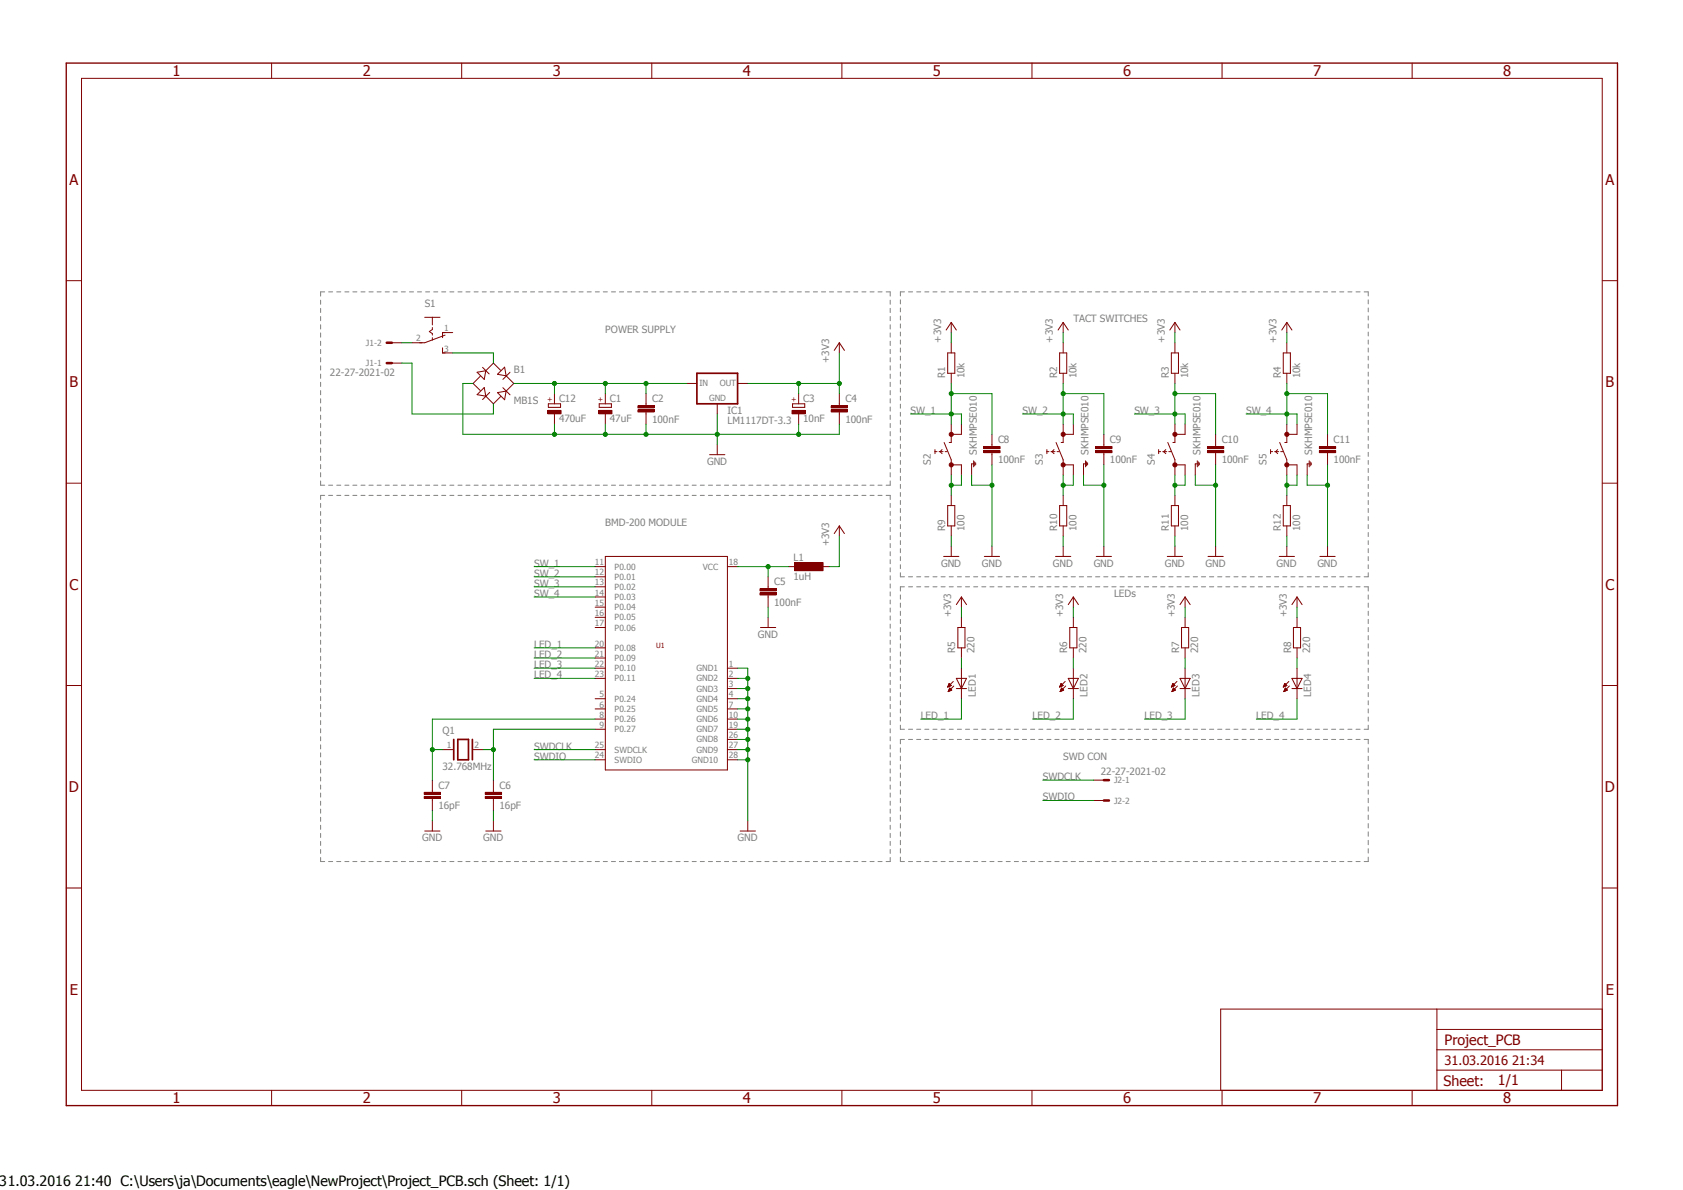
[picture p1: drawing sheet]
<svg xmlns="http://www.w3.org/2000/svg" width="420mm" height="297mm" viewBox="0 0 420 297" stroke-linecap="round" stroke-linejoin="round" font-family="sans-serif">
<path d="M16 15.4l388.1 261.2M404.1 15.4l-388.1 261.2" fill="none" stroke="#fff" stroke-width=".25"/>
<g fill="none" stroke="#808080" stroke-width=".25">
<path d="M80 74.9v1M80 77v1M80 79v1.1M81.1 72.9h-1.1v1M82 72.9h1M84.1 72.9h1M86.1 72.9h1M88.1 72.9h1M90.1 72.9h1M92.1 72.9h1.1M94.1 72.9h1.1M96.2 72.9h1"/>
<path d="M98.2 72.9h1M100.2 72.9h1M102.2 72.9h1M104.2 72.9h1M106.2 72.9h1.1M108.3 72.9h1M110.3 72.9h1M112.3 72.9h1M114.3 72.9h1M116.3 72.9h1M118.4 72.9h1M120.4 72.9h1"/>
<path d="M122.4 72.9h1M124.4 72.9h1M126.4 72.9h1M128.4 72.9h1M130.5 72.9h1M132.4 72.9h1.1M134.5 72.9h1M136.5 72.9h1M138.5 72.9h1M140.5 72.9h1.1M142.6 72.9h1M144.6 72.9h1"/>
<path d="M146.6 72.9h1M148.6 72.9h1M150.6 72.9h1M152.6 72.9h1.1M154.6 72.9h1.1M156.7 72.9h1M158.7 72.9h1M160.7 72.9h1M162.7 72.9h1M164.7 72.9h1.1M166.7 72.9h1.1M168.8 72.9h1"/>
<path d="M170.8 72.9h1M172.8 72.9h1M174.8 72.9h1M176.9 72.9h1M178.8 72.9h1.1M180.9 72.9h1M182.9 72.9h1M184.9 72.9h1M186.9 72.9h1M188.9 72.9h1.1M191 72.9h1M193 72.9h1"/>
<path d="M195 72.9h1M197 72.9h1M199 72.9h1.1M201 72.9h1M203.1 72.9h1M205.1 72.9h1M207.1 72.9h1M209.1 72.9h1M211.1 72.9h1.1M213.1 72.9h1.1M215.2 72.9h1M217.2 72.9h1"/>
<path d="M219.2 72.9h1M221.2 72.9h1v1M222.2 74.9v1M222.2 77v1M222.2 79v1.1M224.8 74.8v1.1M224.8 76.9v1M224.8 78.9v1M225.8 72.9h-1v1M226.8 72.9h1M228.8 72.9h1.1M230.9 72.9h1"/>
<path d="M232.9 72.9h1M234.9 72.9h1.1M237 72.9h1M239 72.9h1M241 72.9h1.1M243.1 72.9h1M245.1 72.9h1M247.1 72.9h1M249.2 72.9h1M251.2 72.9h1M253.2 72.9h1M255.3 72.9h1"/>
<path d="M257.3 72.9h1M259.3 72.9h1M261.4 72.9h1M263.3 72.9h1.1M265.4 72.9h1M267.4 72.9h1.1M269.4 72.9h1.1M271.5 72.9h1M273.5 72.9h1.1M275.5 72.9h1.1M277.6 72.9h1M279.6 72.9h1.1"/>
<path d="M281.6 72.9h1.1M283.7 72.9h1M285.7 72.9h1.1M287.7 72.9h1.1M289.8 72.9h1M291.8 72.9h1.1M293.8 72.9h1.1M295.9 72.9h1M297.9 72.9h1M299.9 72.9h1.1M302 72.9h1M304 72.9h1"/>
<path d="M306 72.9h1M308 72.9h1.1M310.1 72.9h1M312.1 72.9h1M314.1 72.9h1.1M316.2 72.9h1M318.2 72.9h1M320.2 72.9h1.1M322.3 72.9h1M324.3 72.9h1M326.3 72.9h1.1M328.4 72.9h1"/>
<path d="M330.4 72.9h1M332.4 72.9h1M334.5 72.9h1M336.5 72.9h1M338.5 72.9h1M340.6 72.9h1v1M341.6 74.8v1.1M341.6 76.9v1M341.6 78.9v1M80 81.1v1M80 83.1v1.1M80 85.2v1"/>
<path d="M80 87.2v1.1M80 89.3v1M80 91.3v1.1M80 93.4v1M80 95.4v1.1M80 97.5v1.1M80 99.5v1.1M222.2 81.1v1M222.2 83.1v1.1M222.2 85.2v1M222.2 87.2v1.1M222.2 89.3v1"/>
<path d="M222.2 91.3v1.1M222.2 93.4v1M222.2 95.4v1.1M222.2 97.5v1.1M222.2 99.5v1.1M224.8 80.9v1M224.8 82.9v1M224.8 84.9v1M224.8 86.9v1M224.8 88.9v1M224.8 90.9v1M224.8 92.9v1"/>
<path d="M224.8 94.9v1M224.8 96.9v1M224.8 98.9v1M341.6 80.9v1M341.6 82.9v1M341.6 84.9v1M341.6 86.9v1M341.6 88.9v1M341.6 90.9v1M341.6 92.9v1M341.6 94.9v1M341.6 96.9v1"/>
<path d="M341.6 98.9v1M80 101.6v1M80 103.6v1.1M80 105.7v1M80 107.7v1.1M80 109.8v1M80 111.8v1.1M80 113.9v1M80 116v1M80 118v1M222.2 101.6v1M222.2 103.6v1.1"/>
<path d="M222.2 105.7v1M222.2 107.7v1.1M222.2 109.8v1M222.2 111.8v1.1M222.2 113.9v1M222.2 116v1M222.2 118v1M224.8 100.9v1M224.8 102.9v1M224.8 104.9v1M224.8 106.9v1M224.8 108.9v1"/>
<path d="M224.8 110.9v1M224.8 112.9v1M224.8 114.9v1M224.8 116.9v1M224.8 118.9v1M341.6 100.9v1M341.6 102.9v1M341.6 104.9v1M341.6 106.9v1M341.6 108.9v1M341.6 110.9v1M341.6 112.9v1"/>
<path d="M341.6 114.9v1M341.6 116.9v1M341.6 118.9v1M80 120.1v1h1.1M80 125.6v1.1M80 127.7v1M80 129.7v1M80 131.7v1M80 133.7v1M80 135.7v1M80 137.7v1M80 139.7v1"/>
<path d="M81.1 123.7h-1.1v1M82 121.1h1M82 123.7h1M84.1 121.1h1M84.1 123.7h1M86.1 121.1h1M86.1 123.7h1M88.1 121.1h1M88.1 123.7h1M90.1 121.1h1M90.1 123.7h1M92.1 121.1h1.1"/>
<path d="M92.1 123.7h1.1M94.1 121.1h1.1M94.1 123.7h1.1M96.2 121.1h1M96.2 123.7h1M98.2 121.1h1M98.2 123.7h1M100.2 121.1h1M100.2 123.7h1M102.2 121.1h1M102.2 123.7h1M104.2 121.1h1"/>
<path d="M104.2 123.7h1M106.2 121.1h1.1M106.2 123.7h1.1M108.3 121.1h1M108.3 123.7h1M110.3 121.1h1M110.3 123.7h1M112.3 121.1h1M112.3 123.7h1M114.3 121.1h1M114.3 123.7h1M116.3 121.1h1"/>
<path d="M116.3 123.7h1M118.4 121.1h1M118.4 123.7h1M120.4 121.1h1M120.4 123.7h1M122.4 121.1h1M122.4 123.7h1M124.4 121.1h1M124.4 123.7h1M126.4 121.1h1M126.4 123.7h1M128.4 121.1h1"/>
<path d="M128.4 123.7h1M130.5 121.1h1M130.5 123.7h1M132.4 121.1h1.1M132.4 123.7h1.1M134.5 121.1h1M134.5 123.7h1M136.5 121.1h1M136.5 123.7h1M138.5 121.1h1M138.5 123.7h1M140.5 121.1h1.1"/>
<path d="M140.5 123.7h1.1M142.6 121.1h1M142.6 123.7h1M144.6 121.1h1M144.6 123.7h1M146.6 121.1h1M146.6 123.7h1M148.6 121.1h1M148.6 123.7h1M150.6 121.1h1M150.6 123.7h1M152.6 121.1h1.1"/>
<path d="M152.6 123.7h1.1M154.6 121.1h1.1M154.6 123.7h1.1M156.7 121.1h1M156.7 123.7h1M158.7 121.1h1M158.7 123.7h1M160.7 121.1h1M160.7 123.7h1M162.7 121.1h1M162.7 123.7h1M164.7 121.1h1.1"/>
<path d="M164.7 123.7h1.1M166.7 121.1h1.1M166.7 123.7h1.1M168.8 121.1h1M168.8 123.7h1M170.8 121.1h1M170.8 123.7h1M172.8 121.1h1M172.8 123.7h1M174.8 121.1h1M174.8 123.7h1M176.9 121.1h1"/>
<path d="M176.9 123.7h1M178.8 121.1h1.1M178.8 123.7h1.1M180.9 121.1h1M180.9 123.7h1M182.9 121.1h1M182.9 123.7h1M184.9 121.1h1M184.9 123.7h1M186.9 121.1h1M186.9 123.7h1M188.9 121.1h1.1"/>
<path d="M188.9 123.7h1.1M191 121.1h1M191 123.7h1M193 121.1h1M193 123.7h1M195 121.1h1M195 123.7h1M197 121.1h1M197 123.7h1M199 121.1h1.1M199 123.7h1.1M201 121.1h1"/>
<path d="M201 123.7h1M203.1 121.1h1M203.1 123.7h1M205.1 121.1h1M205.1 123.7h1M207.1 121.1h1M207.1 123.7h1M209.1 121.1h1M209.1 123.7h1M211.1 121.1h1.1M211.1 123.7h1.1M213.1 121.1h1.1"/>
<path d="M213.1 123.7h1.1M215.2 121.1h1M215.2 123.7h1M217.2 121.1h1M217.2 123.7h1M219.2 121.1h1M219.2 123.7h1M221.2 123.7h1v1M222.2 120.1v1h-1M222.2 125.6v1.1M222.2 127.7v1M222.2 129.7v1"/>
<path d="M222.2 131.7v1M222.2 133.7v1M222.2 135.7v1M222.2 137.7v1M222.2 139.7v1M224.8 120.9v1M224.8 122.9v1M224.8 124.9v1M224.8 126.9v1M224.8 128.9v1M224.8 130.9v1.1M224.8 132.9v1"/>
<path d="M224.8 135v.9M224.8 136.9v1.1M224.8 138.9v1.1M341.6 120.9v1M341.6 122.9v1M341.6 124.9v1M341.6 126.9v1M341.6 128.9v1M341.6 130.9v1.1M341.6 132.9v1M341.6 135v.9M341.6 136.9v1.1"/>
<path d="M341.6 138.9v1.1M80 141.7v1M80 143.7v1M80 145.8v1M80 147.7v1.1M80 149.8v.9M80 151.8v1M80 153.8v1M80 155.8v1M80 157.8v1M80 159.8v1M222.2 141.7v1"/>
<path d="M222.2 143.7v1M222.2 145.8v1M222.2 147.7v1.1M222.2 149.8v.9M222.2 151.8v1M222.2 153.8v1M222.2 155.8v1M222.2 157.8v1M222.2 159.8v1M224.8 141v.9M224.8 143v1h1M224.8 148.5v1.1"/>
<path d="M224.8 150.5v1.1M224.8 152.6v1M224.8 154.6v1.1M224.8 156.6v1.1M224.8 158.7v1M225.8 146.5h-1v1M226.8 144h1M226.8 146.5h1M228.8 144h1.1M228.8 146.5h1.1M230.9 144h1M230.9 146.5h1"/>
<path d="M232.9 144h1M232.9 146.5h1M234.9 144h1.1M234.9 146.5h1.1M237 144h1M237 146.5h1M239 144h1M239 146.5h1M241 144h1.1M241 146.5h1.1M243.1 144h1M243.1 146.5h1"/>
<path d="M245.1 144h1M245.1 146.5h1M247.1 144h1M247.1 146.5h1M249.2 144h1M249.2 146.5h1M251.2 144h1M251.2 146.5h1M253.2 144h1M253.2 146.5h1M255.3 144h1M255.3 146.5h1"/>
<path d="M257.3 144h1M257.3 146.5h1M259.3 144h1M259.3 146.5h1M261.4 144h1M261.4 146.5h1M263.3 144h1.1M263.3 146.5h1.1M265.4 144h1M265.4 146.5h1M267.4 144h1.1M267.4 146.5h1.1"/>
<path d="M269.4 144h1.1M269.4 146.5h1.1M271.5 144h1M271.5 146.5h1M273.5 144h1.1M273.5 146.5h1.1M275.5 144h1.1M275.5 146.5h1.1M277.6 144h1M277.6 146.5h1M279.6 144h1.1M279.6 146.5h1.1"/>
<path d="M281.6 144h1.1M281.6 146.5h1.1M283.7 144h1M283.7 146.5h1M285.7 144h1.1M285.7 146.5h1.1M287.7 144h1.1M287.7 146.5h1.1M289.8 144h1M289.8 146.5h1M291.8 144h1.1M291.8 146.5h1.1"/>
<path d="M293.8 144h1.1M293.8 146.5h1.1M295.9 144h1M295.9 146.5h1M297.9 144h1M297.9 146.5h1M299.9 144h1.1M299.9 146.5h1.1M302 144h1M302 146.5h1M304 144h1M304 146.5h1"/>
<path d="M306 144h1M306 146.5h1M308 144h1.1M308 146.5h1.1M310.1 144h1M310.1 146.5h1M312.1 144h1M312.1 146.5h1M314.1 144h1.1M314.1 146.5h1.1M316.2 144h1M316.2 146.5h1"/>
<path d="M318.2 144h1M318.2 146.5h1M320.2 144h1.1M320.2 146.5h1.1M322.3 144h1M322.3 146.5h1M324.3 144h1M324.3 146.5h1M326.3 144h1.1M326.3 146.5h1.1M328.4 144h1M328.4 146.5h1"/>
<path d="M330.4 144h1M330.4 146.5h1M332.4 144h1M332.4 146.5h1M334.5 144h1M334.5 146.5h1M336.5 144h1M336.5 146.5h1M338.5 144h1M338.5 146.5h1M340.6 146.5h1v1M341.6 143v1h-1"/>
<path d="M341.6 141v.9M341.6 148.5v1.1M341.6 150.5v1.1M341.6 152.6v1M341.6 154.6v1.1M341.6 156.6v1.1M341.6 158.7v1M80 161.8v1M80 163.8v1M80 165.8v1M80 167.9v.9M80 169.8v1.1"/>
<path d="M80 171.9v.9M80 173.9v1M80 175.9v1M80 177.9v1M80 179.9v1M222.2 161.8v1M222.2 163.8v1M222.2 165.8v1M222.2 167.9v.9M222.2 169.8v1.1M222.2 171.9v.9M222.2 173.9v1"/>
<path d="M222.2 175.9v1M222.2 177.9v1M222.2 179.9v1M224.8 160.7v1.1M224.8 162.7v1.1M224.8 164.8v1M224.8 166.8v1M224.8 168.8v1M224.8 170.9v1M224.8 172.9v1M224.8 174.9v1M224.8 177v1"/>
<path d="M224.8 179v1M341.6 160.7v1.1M341.6 162.7v1.1M341.6 164.8v1M341.6 166.8v1M341.6 168.8v1M341.6 170.9v1M341.6 172.9v1M341.6 174.9v1M341.6 177v1M341.6 179v1M80 181.9v1"/>
<path d="M80 183.9v1M80 185.9v1M80 187.9v1M80 189.9v1M80 191.9v1.1M80 194v.9M80 196v1M80 198v1M80 200v1M222.2 181.9v1M222.2 183.9v1M222.2 185.9v1"/>
<path d="M222.2 187.9v1M222.2 189.9v1M222.2 191.9v1.1M222.2 194v.9M222.2 196v1M222.2 198v1M222.2 200v1M224.8 181v1h1M224.8 186.7v1.1M224.8 188.8v1.1M224.8 190.9v1.1M224.8 193v1.1"/>
<path d="M224.8 195.1v1.1M224.8 197.2v1M224.8 199.3v1.1M225.8 184.6h-1v1.1M226.8 182h1M226.8 184.6h1M228.8 182h1.1M228.8 184.6h1.1M230.9 182h1M230.9 184.6h1M232.9 182h1M232.9 184.6h1"/>
<path d="M234.9 182h1.1M234.9 184.6h1.1M237 182h1M237 184.6h1M239 182h1M239 184.6h1M241 182h1.1M241 184.6h1.1M243.1 182h1M243.1 184.6h1M245.1 182h1M245.1 184.6h1"/>
<path d="M247.1 182h1M247.1 184.6h1M249.2 182h1M249.2 184.6h1M251.2 182h1M251.2 184.6h1M253.2 182h1M253.2 184.6h1M255.3 182h1M255.3 184.6h1M257.3 182h1M257.3 184.6h1"/>
<path d="M259.3 182h1M259.3 184.6h1M261.4 182h1M261.4 184.6h1M263.3 182h1.1M263.3 184.6h1.1M265.4 182h1M265.4 184.6h1M267.4 182h1.1M267.4 184.6h1.1M269.4 182h1.1M269.4 184.6h1.1"/>
<path d="M271.5 182h1M271.5 184.6h1M273.5 182h1.1M273.5 184.6h1.1M275.5 182h1.1M275.5 184.6h1.1M277.6 182h1M277.6 184.6h1M279.6 182h1.1M279.6 184.6h1.1M281.6 182h1.1M281.6 184.6h1.1"/>
<path d="M283.7 182h1M283.7 184.6h1M285.7 182h1.1M285.7 184.6h1.1M287.7 182h1.1M287.7 184.6h1.1M289.8 182h1M289.8 184.6h1M291.8 182h1.1M291.8 184.6h1.1M293.8 182h1.1M293.8 184.6h1.1"/>
<path d="M295.9 182h1M295.9 184.6h1M297.9 182h1M297.9 184.6h1M299.9 182h1.1M299.9 184.6h1.1M302 182h1M302 184.6h1M304 182h1M304 184.6h1M306 182h1M306 184.6h1"/>
<path d="M308 182h1.1M308 184.6h1.1M310.1 182h1M310.1 184.6h1M312.1 182h1M312.1 184.6h1M314.1 182h1.1M314.1 184.6h1.1M316.2 182h1M316.2 184.6h1M318.2 182h1M318.2 184.6h1"/>
<path d="M320.2 182h1.1M320.2 184.6h1.1M322.3 182h1M322.3 184.6h1M324.3 182h1M324.3 184.6h1M326.3 182h1.1M326.3 184.6h1.1M328.4 182h1M328.4 184.6h1M330.4 182h1M330.4 184.6h1"/>
<path d="M332.4 182h1M332.4 184.6h1M334.5 182h1M334.5 184.6h1M336.5 182h1M336.5 184.6h1M338.5 182h1M338.5 184.6h1M340.6 184.6h1v1.1M341.6 181v1h-1M341.6 186.7v1.1M341.6 188.8v1.1"/>
<path d="M341.6 190.9v1.1M341.6 193v1.1M341.6 195.1v1.1M341.6 197.2v1M341.6 199.3v1.1M80 202v1M80 204v1M80 206v1M80 208v1M80 210v1M80 212v1M80 214v1.1h1.1"/>
<path d="M82 215.1h1M84.1 215.1h1M86.1 215.1h1M88.1 215.1h1M90.1 215.1h1M92.1 215.1h1.1M94.1 215.1h1.1M96.2 215.1h1M98.2 215.1h1M100.2 215.1h1M102.2 215.1h1M104.2 215.1h1"/>
<path d="M106.2 215.1h1.1M108.3 215.1h1M110.3 215.1h1M112.3 215.1h1M114.3 215.1h1M116.3 215.1h1M118.4 215.1h1M120.4 215.1h1M122.4 215.1h1M124.4 215.1h1M126.4 215.1h1M128.4 215.1h1"/>
<path d="M130.5 215.1h1M132.4 215.1h1.1M134.5 215.1h1M136.5 215.1h1M138.5 215.1h1M140.5 215.1h1.1M142.6 215.1h1M144.6 215.1h1M146.6 215.1h1M148.6 215.1h1M150.6 215.1h1M152.6 215.1h1.1"/>
<path d="M154.6 215.1h1.1M156.7 215.1h1M158.7 215.1h1M160.7 215.1h1M162.7 215.1h1M164.7 215.1h1.1M166.7 215.1h1.1M168.8 215.1h1M170.8 215.1h1M172.8 215.1h1M174.8 215.1h1M176.9 215.1h1"/>
<path d="M178.8 215.1h1.1M180.9 215.1h1M182.9 215.1h1M184.9 215.1h1M186.9 215.1h1M188.9 215.1h1.1M191 215.1h1M193 215.1h1M195 215.1h1M197 215.1h1M199 215.1h1.1M201 215.1h1"/>
<path d="M203.1 215.1h1M205.1 215.1h1M207.1 215.1h1M209.1 215.1h1M211.1 215.1h1.1M213.1 215.1h1.1M215.2 215.1h1M217.2 215.1h1M219.2 215.1h1M222.2 202v1M222.2 204v1M222.2 206v1"/>
<path d="M222.2 208v1M222.2 210v1M222.2 212v1M222.2 214v1.1h-1M224.8 214v1.1h1M224.8 201.4v1.1M224.8 203.5v1.1M224.8 205.6v1.1M224.8 207.6v1.1M224.8 209.8v1.1M224.8 211.8v1.1M226.8 215.1h1"/>
<path d="M228.8 215.1h1.1M230.9 215.1h1M232.9 215.1h1M234.9 215.1h1.1M237 215.1h1M239 215.1h1M241 215.1h1.1M243.1 215.1h1M245.1 215.1h1M247.1 215.1h1M249.2 215.1h1M251.2 215.1h1"/>
<path d="M253.2 215.1h1M255.3 215.1h1M257.3 215.1h1M259.3 215.1h1M261.4 215.1h1M263.3 215.1h1.1M265.4 215.1h1M267.4 215.1h1.1M269.4 215.1h1.1M271.5 215.1h1M273.5 215.1h1.1M275.5 215.1h1.1"/>
<path d="M277.6 215.1h1M279.6 215.1h1.1M281.6 215.1h1.1M283.7 215.1h1M285.7 215.1h1.1M287.7 215.1h1.1M289.8 215.1h1M291.8 215.1h1.1M293.8 215.1h1.1M295.9 215.1h1M297.9 215.1h1M299.9 215.1h1.1"/>
<path d="M302 215.1h1M304 215.1h1M306 215.1h1M308 215.1h1.1M310.1 215.1h1M312.1 215.1h1M314.1 215.1h1.1M316.2 215.1h1M318.2 215.1h1M320.2 215.1h1.1M322.3 215.1h1M324.3 215.1h1"/>
<path d="M326.3 215.1h1.1M328.4 215.1h1M330.4 215.1h1M332.4 215.1h1M334.5 215.1h1M336.5 215.1h1M338.5 215.1h1M341.6 214v1.1h-1M341.6 201.4v1.1M341.6 203.5v1.1M341.6 205.6v1.1M341.6 207.6v1.1"/>
<path d="M341.6 209.8v1.1M341.6 211.8v1.1"/>
</g>
<g fill="none" stroke="#800000" stroke-width=".25">
<path d="M171.4 95.7h2.6M184.1 95.7h2.6M177.2 113.5h3.8M179.1 100.8v2.5M179.1 111v2.5M197.9 100.8h3v.9h-3zM151.1 138.9h30.5v53.3h-30.5zM148.6 141.4h2.5M148.6 144h2.5M148.6 146.5h2.5M148.6 149h2.5M148.6 151.6h2.5"/>
<path d="M148.6 154.1h2.5M148.6 156.6h2.5M181.6 141.4h2.5M189.9 156.6h3.8M191.8 154.1v2.5M148.6 166.8h2.5M148.6 169.3h2.5M148.6 174.4h2.5M148.6 177h2.5M148.6 179.5h2.5M148.6 161.7h2.5M148.6 164.3h2.5"/>
<path d="M181.6 166.8h2.5M181.6 169.3h2.5M181.6 171.9h2.5M181.6 174.4h2.5M181.6 177h2.5M181.6 179.5h2.5M148.6 182h2.5M148.6 187.1h2.5M148.6 189.7h2.5M181.6 182h2.5M181.6 184.6h2.5M181.6 187.1h2.5"/>
<path d="M181.6 189.7h2.5M184.8 207.4h3.8M186.7 204.9v2.5"/>
</g>
<path d="M174 93.2h10.1v7.6h-10.1z" fill="none" stroke="#800000" stroke-width=".42"/>
<path d="M197.7 102.4h3.3v.9h-3.3z" fill-rule="evenodd" fill="#800000"/>
<path d="M199.4 98.3v2.5M149.6 100.8h3v.9h-3zM197.7 102.4h3.3v.9h-3.3zM199.4 103.3v2.6" fill="none" stroke="#800000" stroke-width=".25"/>
<path d="M149.5 102.4h3.3v.9h-3.3z" fill-rule="evenodd" fill="#800000"/>
<path d="M151.1 98.3v2.5M149.5 102.4h3.3v.9h-3.3zM151.1 103.3v2.6M161.3 100.8v.5M161.3 102.8v.5" fill="none" stroke="#800000" stroke-width=".25"/>
<path d="M159.2 102.3h4.1v.5h-4.1z" fill-rule="evenodd" fill="#800000"/>
<path d="M159.2 102.3h4.1v.5h-4.1z" fill="none" stroke="#800000" stroke-width=".25"/>
<path d="M159.2 101.3h4.1v.5h-4.1z" fill-rule="evenodd" fill="#800000"/>
<path d="M161.3 98.3v2.5M159.2 101.3h4.1v.5h-4.1zM161.3 103.3v2.6M209.5 100.8v.5M209.5 102.8v.5" fill="none" stroke="#800000" stroke-width=".25"/>
<path d="M207.5 102.3h4.1v.5h-4.1z" fill-rule="evenodd" fill="#800000"/>
<path d="M207.5 102.3h4.1v.5h-4.1z" fill="none" stroke="#800000" stroke-width=".25"/>
<path d="M207.5 101.3h4.1v.5h-4.1z" fill-rule="evenodd" fill="#800000"/>
<g fill="none" stroke="#800000" stroke-width=".25">
<path d="M106 79.2h3.8M107.9 79.2v1.9M97.8 90.6h2.5M97.8 85.6h2.5M107.9 81.7v.6l-.7 .5 .7 .5v.4M107.9 84.3v.6M110.5 86.8v1.3h2.5M111.1 83.7l-5.1 1.9h-3.1M113 83h-2.5v1.3M209.5 98.3v2.5M207.5 101.3h4.1v.5h-4.1zM209.5 103.3v2.6"/>
<path d="M123.2 197.3v.5M123.2 199.3v.5"/>
</g>
<path d="M96.6 90.6h1.2M96.6 85.6h1.2" fill="none" stroke="#800000" stroke-width=".63"/>
<path d="M121.1 198.8h4.1v.5h-4.1z" fill-rule="evenodd" fill="#800000"/>
<path d="M121.1 198.8h4.1v.5h-4.1z" fill="none" stroke="#800000" stroke-width=".25"/>
<path d="M121.1 197.8h4.1v.5h-4.1z" fill-rule="evenodd" fill="#800000"/>
<path d="M107.9 197.3v.5M107.9 199.3v.5M121.1 197.8h4.1v.5h-4.1zM123.2 194.7v2.6M123.2 199.8v2.6" fill="none" stroke="#800000" stroke-width=".25"/>
<path d="M105.9 198.8h4.1v.5h-4.1z" fill-rule="evenodd" fill="#800000"/>
<path d="M105.9 198.8h4.1v.5h-4.1z" fill="none" stroke="#800000" stroke-width=".25"/>
<path d="M105.9 197.8h4.1v.5h-4.1z" fill-rule="evenodd" fill="#800000"/>
<g fill="none" stroke="#800000" stroke-width=".25">
<path d="M233.4 112.7h.5M233.4 112.2v1M234.4 112.7h1M235.2 112.2l-.5 .5 .5 .5M235.7 110.4l1.8 4.4v1.2h2.5M236 112.7h.5M240 108.4h-2.5v2h-.5M243.1 115.8h-.5v.2M243.1 115v1.5M243.3 115.3v1M243.6 115.5v.5M105.9 197.8h4.1v.5h-4.1z"/>
<path d="M107.9 194.7v2.6M107.9 199.8v2.6M110.5 187.1h2.5M118.1 187.1h2.5M106 207.4h3.8M107.9 204.9v2.5M121.3 207.4h3.8M123.2 204.9v2.5"/>
</g>
<path d="M113.3 184.6v5.1M114.3 184.6h2.7v5.1h-2.7zM117.9 184.6v5.1" fill="none" stroke="#800000" stroke-width=".42"/>
<circle cx="237.5" cy="116" r=".51" fill="#800000"/>
<circle cx="237.5" cy="116" r=".51" fill="none" stroke="#800000" stroke-width=".25"/>
<circle cx="237.5" cy="108.4" r=".51" fill="#800000"/>
<g fill="none" stroke="#800000" stroke-width=".25">
<path d="M237.5 105.9v2.5M237.5 116v2.6M240 105.9v2.5M240 116v2.6M242.6 116v2.6M261.4 112.7h.5M261.4 112.2v1M262.4 112.7h1M263.1 112.2l-.5 .5 .5 .5M263.6 110.4l1.8 4.4v1.2h2.6M263.9 112.7h.5M268 108.4h-2.6v2h-.5"/>
<path d="M271 115.8h-.5v.2M271 115v1.5M271.3 115.3v1M271.5 115.5v.5"/>
<circle cx="237.5" cy="108.4" r=".51"/>
</g>
<circle cx="265.4" cy="116" r=".51" fill="#800000"/>
<circle cx="265.4" cy="116" r=".51" fill="none" stroke="#800000" stroke-width=".25"/>
<circle cx="265.4" cy="108.4" r=".51" fill="#800000"/>
<g fill="none" stroke="#800000" stroke-width=".25">
<path d="M265.4 105.9v2.5M265.4 116v2.6M268 105.9v2.5M268 116v2.6M270.5 116v2.6M289.3 112.7h.5M289.3 112.2v1M290.3 112.7h1M291 112.2l-.5 .5 .5 .5M291.5 110.4l1.8 4.4v1.2h2.6M291.8 112.7h.5M295.9 108.4h-2.6v2h-.5"/>
<path d="M298.9 115.8h-.5v.2M298.9 115v1.5M299.2 115.3v1M299.4 115.5v.5"/>
<circle cx="265.4" cy="108.4" r=".51"/>
</g>
<circle cx="293.3" cy="116" r=".51" fill="#800000"/>
<circle cx="293.3" cy="116" r=".51" fill="none" stroke="#800000" stroke-width=".25"/>
<circle cx="293.3" cy="108.4" r=".51" fill="#800000"/>
<g fill="none" stroke="#800000" stroke-width=".25">
<path d="M293.3 105.9v2.5M293.3 116v2.6M295.9 105.9v2.5M295.9 116v2.6M298.4 116v2.6M317.2 112.7h.5M317.2 112.2v1M318.2 112.7h1M319 112.2l-.5 .5 .5 .5M319.5 110.4l1.8 4.4v1.2h2.5M319.7 112.7h.5M323.8 108.4h-2.5v2h-.6"/>
<path d="M326.8 115.8h-.5v.2M326.8 115v1.5M327.1 115.3v1M327.4 115.5v.5"/>
<circle cx="293.3" cy="108.4" r=".51"/>
</g>
<circle cx="321.3" cy="116" r=".51" fill="#800000"/>
<circle cx="321.3" cy="116" r=".51" fill="none" stroke="#800000" stroke-width=".25"/>
<circle cx="321.3" cy="108.4" r=".51" fill="#800000"/>
<g fill="none" stroke="#800000" stroke-width=".25">
<path d="M247.6 111v.5M247.6 113v.5M321.3 105.9v2.5M321.3 116v2.6M323.8 105.9v2.5M323.8 116v2.6M326.3 116v2.6"/>
<circle cx="321.3" cy="108.4" r=".51"/>
</g>
<path d="M245.6 112.5h4.1v.5h-4.1z" fill-rule="evenodd" fill="#800000"/>
<path d="M245.6 112.5h4.1v.5h-4.1z" fill="none" stroke="#800000" stroke-width=".25"/>
<path d="M245.6 111.5h4.1v.5h-4.1z" fill-rule="evenodd" fill="#800000"/>
<path d="M245.6 111.5h4.1v.5h-4.1zM247.6 108.4v2.6M247.6 113.5v2.5M275.6 111v.5M275.6 113v.5" fill="none" stroke="#800000" stroke-width=".25"/>
<path d="M273.5 112.5h4.1v.5h-4.1z" fill-rule="evenodd" fill="#800000"/>
<path d="M273.5 112.5h4.1v.5h-4.1z" fill="none" stroke="#800000" stroke-width=".25"/>
<path d="M273.5 111.5h4.1v.5h-4.1z" fill-rule="evenodd" fill="#800000"/>
<path d="M273.5 111.5h4.1v.5h-4.1zM275.6 108.4v2.6M275.6 113.5v2.5M303.5 111v.5M303.5 113v.5" fill="none" stroke="#800000" stroke-width=".25"/>
<path d="M301.4 112.5h4.1v.5h-4.1z" fill-rule="evenodd" fill="#800000"/>
<path d="M301.4 112.5h4.1v.5h-4.1z" fill="none" stroke="#800000" stroke-width=".25"/>
<path d="M301.4 111.5h4.1v.5h-4.1z" fill-rule="evenodd" fill="#800000"/>
<path d="M301.4 111.5h4.1v.5h-4.1zM303.5 108.4v2.6M303.5 113.5v2.5M331.4 111v.5M331.4 113v.5" fill="none" stroke="#800000" stroke-width=".25"/>
<path d="M329.4 112.5h4v.5h-4z" fill-rule="evenodd" fill="#800000"/>
<path d="M329.4 112.5h4v.5h-4z" fill="none" stroke="#800000" stroke-width=".25"/>
<path d="M329.4 111.5h4v.5h-4z" fill-rule="evenodd" fill="#800000"/>
<g fill="none" stroke="#800000" stroke-width=".25">
<path d="M209.5 85.6l1.3 1.9M209.5 85.6l-1.2 1.9M209.5 85.6v2.5M236.6 88.1h1.8v5.1h-1.8zM237.5 80.5v2.5M237.5 85.6v2.5M237.5 93.2v2.5M237.5 80.5l1.2 1.9M237.5 80.5l-1.3 1.9M264.5 88.1h1.8v5.1h-1.8zM265.4 80.5v2.5M265.4 85.6v2.5"/>
<path d="M265.4 93.2v2.5M265.4 80.5l1.3 1.9M265.4 80.5l-1.3 1.9M292.4 88.1h1.8v5.1h-1.8zM293.3 80.5v2.5M293.3 85.6v2.5M293.3 93.2v2.5M293.3 80.5l1.3 1.9M293.3 80.5l-1.3 1.9M320.4 88.1h1.7v5.1h-1.7zM321.3 80.5v2.5M321.3 85.6v2.5"/>
<path d="M321.3 93.2v2.5M321.3 80.5l1.2 1.9M321.3 80.5l-1.3 1.9M329.4 111.5h4v.5h-4zM331.4 108.4v2.6M331.4 113.5v2.5M209.5 131.3v2.5M209.5 131.3l1.3 1.9M209.5 131.3l-1.2 1.9M235.6 138.9h3.8M236.6 126.2h1.8v5.1h-1.8zM237.5 123.7v2.5"/>
<path d="M237.5 131.3v2.5M237.5 136.4v2.5M245.7 138.9h3.8M247.6 136.4v2.5M263.5 138.9h3.8M264.5 126.2h1.8v5.1h-1.8zM265.4 123.7v2.5M265.4 131.3v2.5M265.4 136.4v2.5M273.7 138.9h3.8M275.6 136.4v2.5M291.4 138.9h3.8"/>
<path d="M292.4 126.2h1.8v5.1h-1.8zM293.3 123.7v2.5M293.3 131.3v2.5M293.3 136.4v2.5M301.6 138.9h3.8M303.5 136.4v2.5M319.4 138.9h3.8M320.4 126.2h1.7v5.1h-1.7zM321.3 123.7v2.5M321.3 131.3v2.5M321.3 136.4v2.5M329.5 138.9h3.8"/>
<path d="M331.4 136.4v2.5M239.1 156.6h1.8v5.1h-1.8zM240 149v2.6M240 154.1v2.5M240 149l1.3 1.9M240 149l-1.3 1.9M267.1 156.6h1.7v5.1h-1.7zM268 149v2.6M268 154.1v2.5M268 149l1.2 1.9M268 149l-1.3 1.9M295 156.6h1.7v5.1h-1.7z"/>
<path d="M295.9 149v2.6M295.9 154.1v2.5M295.9 149l1.2 1.9M295.9 149l-1.3 1.9M322.9 156.6h1.8v5.1h-1.8zM323.8 149v2.6M323.8 154.1v2.5M323.8 149l1.3 1.9M323.8 149l-1.3 1.9M236.6 171.4h.1M236.6 171.4h.3M236.7 171.3h.4"/>
<path d="M236.7 171.2h.7M236.7 172.6h.1M236.8 171.1h.6M236.8 172.5h.2M236.8 171h.6M236.8 172.4h.4M236.8 170.9h.5M236.8 172.3h.6M236.9 170.8h.3M236.9 172.3h.7M236.9 170.7h.2M236.9 170.6h.1"/>
<path d="M236.9 172.2h.6M237 170.6l.5 .5-.9 .4zM237 172.1h.4M237 171.9h.2M237 172h.3M237.1 171.8h.1M237.1 171.7l.5 .6-.9 .3zM238 170.1l-1.4 1.4M238.1 171.2l-1.4 1.4M238.7 169.3h2.6l-1.3 2.6zM238.7 171.9h2.6M240 161.7v2.6"/>
<path d="M240 166.8v7.6M264.5 171.4h.2M264.6 171.4h.3M264.6 171.3h.5M264.7 171.2h.5M264.7 172.6h.1M264.7 171.1h.7M264.7 172.5h.3M264.7 171h.6M264.7 172.4h.5M264.8 170.9h.4M264.8 170.8h.3"/>
<path d="M264.8 172.3h.6M264.8 170.7h.2M264.8 172.3h.7M264.9 170.6h.1M264.9 172.2h.5M264.9 172.1h.4M264.9 172h.3M264.9 170.6l.5 .5-.9 .4zM265 171.9h.2M265 171.8h.1M265 171.7l-.3 .9M265 171.7l.5 .6-.8 .3"/>
<path d="M265.9 170.1l-1.4 1.4M266.1 171.2l-1.4 1.4M266.7 171.9h2.5M266.7 169.3h2.5l-1.2 2.6zM268 161.7v2.6M268 166.8v7.6M292.5 171.4h.1M292.5 171.4h.3M292.6 171.3h.4M292.6 171.2h.6M292.6 172.6h.1M292.6 171.1h.7"/>
<path d="M292.6 172.5h.3M292.7 171h.5M292.7 170.9h.4M292.7 172.4h.4M292.7 170.8h.3M292.7 172.3h.6M292.8 170.7h.1M292.8 172.3h.6M292.8 172.2h.6M292.8 170.6h.1M292.8 172.1h.5M292.9 172h.3"/>
<path d="M292.9 171.9h.2M292.9 171.8h.1M292.9 171.7l-.3 .9M292.9 171.7l.5 .6M293.3 171.1l-.5-.5-.4 .9M293.3 171.1l-.9 .4M293.4 172.3l-.8 .3M293.8 170.1l-1.4 1.4M294 171.2l-1.4 1.4M294.6 171.9h2.5M294.6 169.3h2.5l-1.2 2.6zM295.9 161.7v2.6"/>
<path d="M295.9 166.8v7.6M320.4 171.4h.1M320.5 171.4h.2M320.5 171.3h.4M320.5 171.2h.6M320.5 171.1h.8M320.5 172.6h.1M320.6 171h.5M320.6 172.5h.2M320.6 170.9h.4M320.6 172.4h.4M320.6 172.3h.6"/>
<path d="M320.7 170.8h.3M320.7 172.3h.7M320.7 170.7h.2M320.7 172.2h.6M320.7 170.6h.1M320.7 172.1h.5M320.8 172h.3M320.8 171.9h.2M320.9 171.8h.1M320.9 171.7l-.4 .9M320.9 171.7l.5 .6M321.3 171.1l-.6-.5-.3 .9"/>
<path d="M321.3 171.1l-.9 .4M321.4 172.3l-.9 .3M321.8 170.1l-1.4 1.4M321.9 171.2l-1.4 1.4M322.5 171.9h2.6M322.5 169.3h2.6l-1.3 2.6zM323.8 161.7v2.6M323.8 166.8v7.6M273 194.7h2.6M273 199.8h2.6"/>
</g>
<path d="M275.6 194.7h1.2M275.6 199.8h1.2" fill="none" stroke="#800000" stroke-width=".63"/>
<path d="M198.4 140.4h7.1v2.1h-7.1z" fill-rule="evenodd" fill="#800000"/>
<path d="M191.8 146.5v.5M191.8 148.5v.5M196.8 141.4h2.6M198.4 140.4h7.1v2.1h-7.1zM204.5 141.4h2.5" fill="none" stroke="#800000" stroke-width=".25"/>
<path d="M189.7 148h4.1v.5h-4.1z" fill-rule="evenodd" fill="#800000"/>
<path d="M189.7 148h4.1v.5h-4.1z" fill="none" stroke="#800000" stroke-width=".25"/>
<path d="M189.7 147h4.1v.5h-4.1z" fill-rule="evenodd" fill="#800000"/>
<path d="M136.9 100.8h3v.9h-3zM189.7 147h4.1v.5h-4.1zM191.8 144v2.5M191.8 149v2.6" fill="none" stroke="#800000" stroke-width=".25"/>
<path d="M136.8 102.4h3.3v.9h-3.3z" fill-rule="evenodd" fill="#800000"/>
<g fill="none" stroke="#800000" stroke-width=".25">
<path d="M20.4 19.6h379.6v252.6h-379.6zM67.8 15.7v3.9M115.3 15.7v3.9M162.7 15.7v3.9M210.2 15.7v3.9M257.6 15.7v3.9M305.1 15.7v3.9M352.5 15.7v3.9M16.5 70.1h3.9M400 70.1h3.8M119.1 98.5l1.8-1.8 .4 2.2zM119.1 92.9l2.2-.4-.4 2.2z"/>
<path d="M119.9 93.9l-1.8 1.8 1.8 1.8M120.5 91.7l1.6 1.6M121.3 98.9l1.9 1.9 1.8-1.8M122.2 98l-1.7 1.7M124.2 93.4l1.8-1.7 .4 2.1zM124.2 98l2.2-.4-.4 2.2zM125 92.5l-1.8-1.9-1.9 1.9M125.5 96.8l1.8 1.8M126.4 93.8l1.9 1.9-1.9 1.9M127.3 92.9l-1.8 1.8M138.4 98.3v2.5M136.8 102.4h3.3v.9h-3.3z"/>
<path d="M138.4 103.3v2.6M16.5 120.6h3.9M400 120.6h3.8M16.5 171.1h3.9M400 171.1h3.8M16.5 221.7h3.9M400 221.7h3.8M358.7 251.9v20.3M358.7 257h41.3M400 251.9h-95.3v20.3M67.8 272.2v3.8M115.3 272.2v3.8"/>
<path d="M162.7 272.2v3.8M210.2 272.2v3.8M257.6 272.2v3.8M305.1 272.2v3.8M352.5 272.2v3.8M358.7 267.1h41.3M358.7 262h41.3M389.8 267.1v5.1"/>
</g>
<path d="M16.5 15.7h387.3v260.3h-387.3z" fill="none" stroke="#800000" stroke-width=".34"/>
<path d="M184.1 166.8h2.6v38.1M184.1 169.3h2.6" fill="none" stroke="#008000" stroke-width=".25"/>
<circle cx="186.7" cy="169.3" r=".51" fill="#008000"/>
<g fill="none" stroke="#008000" stroke-width=".25">
<path d="M184.1 171.9h2.6"/>
<circle cx="186.7" cy="169.3" r=".51"/>
</g>
<circle cx="186.7" cy="171.9" r=".51" fill="#008000"/>
<g fill="none" stroke="#008000" stroke-width=".25">
<path d="M184.1 174.4h2.6"/>
<circle cx="186.7" cy="171.9" r=".51"/>
</g>
<circle cx="186.7" cy="174.4" r=".51" fill="#008000"/>
<g fill="none" stroke="#008000" stroke-width=".25">
<path d="M184.1 177h2.6"/>
<circle cx="186.7" cy="174.4" r=".51"/>
</g>
<circle cx="186.7" cy="177" r=".51" fill="#008000"/>
<g fill="none" stroke="#008000" stroke-width=".25">
<path d="M184.1 179.5h2.6"/>
<circle cx="186.7" cy="177" r=".51"/>
</g>
<circle cx="186.7" cy="179.5" r=".51" fill="#008000"/>
<g fill="none" stroke="#008000" stroke-width=".25">
<path d="M184.1 182h2.6"/>
<circle cx="186.7" cy="179.5" r=".51"/>
</g>
<circle cx="186.7" cy="182" r=".51" fill="#008000"/>
<g fill="none" stroke="#008000" stroke-width=".25">
<path d="M184.1 184.6h2.6"/>
<circle cx="186.7" cy="182" r=".51"/>
</g>
<circle cx="186.7" cy="184.6" r=".51" fill="#008000"/>
<g fill="none" stroke="#008000" stroke-width=".25">
<path d="M184.1 187.1h2.6"/>
<circle cx="186.7" cy="184.6" r=".51"/>
</g>
<circle cx="186.7" cy="187.1" r=".51" fill="#008000"/>
<g fill="none" stroke="#008000" stroke-width=".25">
<path d="M184.1 189.7h2.6"/>
<circle cx="186.7" cy="187.1" r=".51"/>
</g>
<circle cx="186.7" cy="189.7" r=".51" fill="#008000"/>
<g fill="none" stroke="#008000" stroke-width=".25">
<path d="M179.1 103.3v7.7M209.5 105.9v2.5h-10.1"/>
<circle cx="186.7" cy="189.7" r=".51"/>
</g>
<circle cx="179.1" cy="108.4" r=".51" fill="#008000"/>
<g fill="none" stroke="#008000" stroke-width=".25">
<path d="M199.4 105.9v2.5h-20.3"/>
<circle cx="179.1" cy="108.4" r=".51"/>
</g>
<circle cx="199.4" cy="108.4" r=".51" fill="#008000"/>
<g fill="none" stroke="#008000" stroke-width=".25">
<path d="M151.1 105.9v2.5h28M161.3 105.9v2.5"/>
<circle cx="199.4" cy="108.4" r=".51"/>
</g>
<circle cx="161.3" cy="108.4" r=".51" fill="#008000"/>
<g fill="none" stroke="#008000" stroke-width=".25">
<path d="M138.4 108.4h12.7"/>
<circle cx="161.3" cy="108.4" r=".51"/>
</g>
<circle cx="151.1" cy="108.4" r=".51" fill="#008000"/>
<g fill="none" stroke="#008000" stroke-width=".25">
<path d="M138.4 105.9v2.5h-22.8"/>
<circle cx="151.1" cy="108.4" r=".51"/>
</g>
<circle cx="138.4" cy="108.4" r=".51" fill="#008000"/>
<g fill="none" stroke="#008000" stroke-width=".25">
<path d="M118.1 95.7h-2.5v12.7M242.6 118.6v2.5h5M247.6 116v20.4M237.5 133.8v2.6M265.4 133.8v2.6M293.3 133.8v2.6M321.3 133.8v2.6M107.9 202.4v2.5M123.2 202.4v2.5"/>
<circle cx="138.4" cy="108.4" r=".51"/>
</g>
<circle cx="247.6" cy="121.1" r=".51" fill="#008000"/>
<g fill="none" stroke="#008000" stroke-width=".25">
<path d="M270.5 118.6v2.5h5.1M275.6 116v20.4"/>
<circle cx="247.6" cy="121.1" r=".51"/>
</g>
<circle cx="275.6" cy="121.1" r=".51" fill="#008000"/>
<g fill="none" stroke="#008000" stroke-width=".25">
<path d="M298.4 118.6v2.5h5.1M303.5 116v20.4"/>
<circle cx="275.6" cy="121.1" r=".51"/>
</g>
<circle cx="303.5" cy="121.1" r=".51" fill="#008000"/>
<g fill="none" stroke="#008000" stroke-width=".25">
<path d="M326.3 118.6v2.5h5.1M331.4 116v20.4"/>
<circle cx="303.5" cy="121.1" r=".51"/>
</g>
<circle cx="331.4" cy="121.1" r=".51" fill="#008000"/>
<g fill="none" stroke="#008000" stroke-width=".25">
<path d="M171.4 95.7h-10.1v2.6M191.8 151.6v2.5"/>
<circle cx="331.4" cy="121.1" r=".51"/>
</g>
<circle cx="161.3" cy="95.7" r=".51" fill="#008000"/>
<g fill="none" stroke="#008000" stroke-width=".25">
<path d="M161.3 95.7h-10.2v2.6"/>
<circle cx="161.3" cy="95.7" r=".51"/>
</g>
<circle cx="151.1" cy="95.7" r=".51" fill="#008000"/>
<g fill="none" stroke="#008000" stroke-width=".25">
<path d="M128.3 95.7h22.8M138.4 95.7v2.6"/>
<circle cx="151.1" cy="95.7" r=".51"/>
</g>
<circle cx="138.4" cy="95.7" r=".51" fill="#008000"/>
<g fill="none" stroke="#008000" stroke-width=".25">
<path d="M120.6 187.1h2.6M123.2 182v12.7M133.3 189.7h15.3M133.3 187.1h15.3M260.3 199.8h12.7M260.3 194.7h12.7"/>
<circle cx="138.4" cy="95.7" r=".51"/>
</g>
<circle cx="123.2" cy="187.1" r=".51" fill="#008000"/>
<g fill="none" stroke="#008000" stroke-width=".25">
<path d="M107.9 179.5v15.2M107.9 187.1h2.6M123.2 182h25.4"/>
<circle cx="123.2" cy="187.1" r=".51"/>
</g>
<circle cx="107.9" cy="187.1" r=".51" fill="#008000"/>
<g fill="none" stroke="#008000" stroke-width=".25">
<path d="M237.5 95.7v10.2M237.5 98.3h10.1v10.1M133.3 141.4h15.3M107.9 179.5h40.7M133.3 161.7h15.3M133.3 164.3h15.3M133.3 166.8h15.3M133.3 169.3h15.3M240 174.4v5.1h-10.1M268 174.4v5.1h-10.2M295.9 174.4v5.1h-10.2M323.8 174.4v5.1h-10.2"/>
<circle cx="107.9" cy="187.1" r=".51"/>
</g>
<circle cx="237.5" cy="98.3" r=".51" fill="#008000"/>
<g fill="none" stroke="#008000" stroke-width=".25">
<path d="M237.5 103.3h2.5v2.6"/>
<circle cx="237.5" cy="98.3" r=".51"/>
</g>
<circle cx="237.5" cy="103.3" r=".51" fill="#008000"/>
<g fill="none" stroke="#008000" stroke-width=".25">
<path d="M265.4 95.7v10.2M265.4 98.3h10.2v10.1M227.3 103.3h10.2M133.3 144h15.3"/>
<circle cx="237.5" cy="103.3" r=".51"/>
</g>
<circle cx="265.4" cy="98.3" r=".51" fill="#008000"/>
<g fill="none" stroke="#008000" stroke-width=".25">
<path d="M265.4 103.3h2.6v2.6"/>
<circle cx="265.4" cy="98.3" r=".51"/>
</g>
<circle cx="265.4" cy="103.3" r=".51" fill="#008000"/>
<g fill="none" stroke="#008000" stroke-width=".25">
<path d="M293.3 95.7v10.2M293.3 98.3h10.2v10.1M255.3 103.3h10.1M133.3 146.5h15.3"/>
<circle cx="265.4" cy="103.3" r=".51"/>
</g>
<circle cx="293.3" cy="98.3" r=".51" fill="#008000"/>
<g fill="none" stroke="#008000" stroke-width=".25">
<path d="M293.3 103.3h2.6v2.6"/>
<circle cx="293.3" cy="98.3" r=".51"/>
</g>
<circle cx="293.3" cy="103.3" r=".51" fill="#008000"/>
<g fill="none" stroke="#008000" stroke-width=".25">
<path d="M321.3 95.7v10.2M321.3 98.3h10.1v10.1M283.2 103.3h10.1M133.3 149h15.3"/>
<circle cx="293.3" cy="103.3" r=".51"/>
</g>
<circle cx="321.3" cy="98.3" r=".51" fill="#008000"/>
<g fill="none" stroke="#008000" stroke-width=".25">
<path d="M321.3 103.3h2.5v2.6"/>
<circle cx="321.3" cy="98.3" r=".51"/>
</g>
<circle cx="321.3" cy="103.3" r=".51" fill="#008000"/>
<g fill="none" stroke="#008000" stroke-width=".25">
<path d="M186.7 95.7h22.8v2.6M199.4 95.7v2.6M311.1 103.3h10.2M323.8 164.3v2.5"/>
<circle cx="321.3" cy="103.3" r=".51"/>
</g>
<circle cx="199.4" cy="95.7" r=".51" fill="#008000"/>
<g fill="none" stroke="#008000" stroke-width=".25">
<path d="M209.5 88.1v7.6"/>
<circle cx="199.4" cy="95.7" r=".51"/>
</g>
<circle cx="209.5" cy="95.7" r=".51" fill="#008000"/>
<g fill="none" stroke="#008000" stroke-width=".25">
<path d="M237.5 83v2.6M265.4 83v2.6M293.3 83v2.6M321.3 83v2.6M321.3 118.6v5.1M323.8 118.6v2.5h-2.5M209.5 133.8v7.6h-2.5M240 151.6v2.5M268 151.6v2.5M295.9 151.6v2.5M323.8 151.6v2.5M240 164.3v2.5"/>
<path d="M268 164.3v2.5M295.9 164.3v2.5"/>
<circle cx="209.5" cy="95.7" r=".51"/>
</g>
<circle cx="321.3" cy="121.1" r=".51" fill="#008000"/>
<g fill="none" stroke="#008000" stroke-width=".25">
<path d="M293.3 118.6v5.1M295.9 118.6v2.5h-2.6"/>
<circle cx="321.3" cy="121.1" r=".51"/>
</g>
<circle cx="293.3" cy="121.1" r=".51" fill="#008000"/>
<g fill="none" stroke="#008000" stroke-width=".25">
<path d="M265.4 118.6v5.1M268 118.6v2.5h-2.6"/>
<circle cx="293.3" cy="121.1" r=".51"/>
</g>
<circle cx="265.4" cy="121.1" r=".51" fill="#008000"/>
<g fill="none" stroke="#008000" stroke-width=".25">
<path d="M237.5 118.6v5.1M240 118.6v2.5h-2.5"/>
<circle cx="265.4" cy="121.1" r=".51"/>
</g>
<circle cx="237.5" cy="121.1" r=".51" fill="#008000"/>
<g fill="none" stroke="#008000" stroke-width=".25">
<path d="M184.1 141.4h12.7M191.8 141.4v2.6"/>
<circle cx="237.5" cy="121.1" r=".51"/>
</g>
<circle cx="191.8" cy="141.4" r=".51" fill="#008000"/>
<g fill="none" stroke="#008000" stroke-width=".25">
<path d="M100.3 85.6h2.6M100.3 90.6h2.6v12.7h20.3v-2.5M113 88.1h10.2v2.5"/>
<circle cx="191.8" cy="141.4" r=".51"/>
</g>
<g font-size="3.7" fill="#800000">
<text x="43.1" y="19">1</text>
<text x="90.5" y="19">2</text>
<text x="138" y="19">3</text>
<text x="185.5" y="19">4</text>
<text x="232.9" y="19">5</text>
<text x="280.4" y="19">6</text>
<text x="327.8" y="19">7</text>
<text x="375.3" y="19">8</text>
<text x="17.3" y="46.1">A</text>
<text x="400.8" y="46.1">A</text>
<text x="17.4" y="96.6">B</text>
<text x="400.8" y="96.6">B</text>
<text x="17.3" y="147.2">C</text>
<text x="400.8" y="147.2">C</text>
<text x="17.2" y="197.7">D</text>
<text x="400.7" y="197.7">D</text>
<text x="17.4" y="248.2">E</text>
<text x="400.9" y="248.2">E</text>
<text x="43.1" y="275.4">1</text>
<text x="90.5" y="275.4">2</text>
<text x="138" y="275.4">3</text>
<text x="185.5" y="275.4">4</text>
<text x="232.9" y="275.4">5</text>
<text x="280.4" y="275.4">6</text>
<text x="327.8" y="275.4">7</text>
<text x="375.3" y="275.4">8</text>
</g>
<g font-size="3.6" fill="#800000">
<text x="360.6" y="260.8">Project_PCB</text>
<text x="360.4" y="271.1">Sheet:</text>
<text x="374" y="270.9">1/1</text>
</g>
<text font-size="3.6" x="0" y="296">31.03.2016 21:40 C:\Users\ja\Documents\eagle\NewProject\Project_PCB.sch (Sheet: 1/1)</text>
<text font-size="3.2" fill="#800000" x="360.6" y="265.9">31.03.2016 21:34</text>
<g font-size="2.5" fill="#808080">
<text x="106" y="76.7">S1</text>
<text x="151.1" y="83">POWER SUPPLY</text>
<text x="268" y="80.5">TACT SWITCHES</text>
<text x="234.9" y="85.6" transform="rotate(-90 234.9 85.6)">+3V3</text>
<text x="262.9" y="85.6" transform="rotate(-90 262.9 85.6)">+3V3</text>
<text x="290.8" y="85.6" transform="rotate(-90 290.8 85.6)">+3V3</text>
<text x="318.7" y="85.6" transform="rotate(-90 318.7 85.6)">+3V3</text>
<text x="82.4" y="93.8">22-27-2021-02</text>
<text x="128.3" y="93.2">B1</text>
<text x="207" y="90.6" transform="rotate(-90 207 90.6)">+3V3</text>
<text x="236" y="94.4" transform="rotate(-90 236 94.4)">R1</text>
<text x="240.8" y="94.4" transform="rotate(-90 240.8 94.4)">10k</text>
<text x="263.9" y="94.4" transform="rotate(-90 263.9 94.4)">R2</text>
<text x="268.7" y="94.4" transform="rotate(-90 268.7 94.4)">10k</text>
<text x="291.8" y="94.4" transform="rotate(-90 291.8 94.4)">R3</text>
<text x="296.6" y="94.4" transform="rotate(-90 296.6 94.4)">10k</text>
<text x="319.8" y="94.4" transform="rotate(-90 319.8 94.4)">R4</text>
<text x="324.6" y="94.4" transform="rotate(-90 324.6 94.4)">10k</text>
<text x="128.3" y="100.8">MB1S</text>
<text x="139.6" y="100.3">C12</text>
<text x="152.3" y="100.3">C1</text>
<text x="162.8" y="100.4">C2</text>
<text x="200.5" y="100.3">C3</text>
<text x="211.1" y="100.4">C4</text>
<text x="139.6" y="105.4">470uF</text>
<text x="152.3" y="105.4">47uF</text>
<text x="162.8" y="105.5">100nF</text>
<text x="181.6" y="105.9">LM1117DT-3.3</text>
<text x="181.6" y="103.3">IC1</text>
<text x="200.5" y="105.4">10nF</text>
<text x="211.1" y="105.5">100nF</text>
<text x="227.3" y="103.3">SW_1</text>
<text x="255.3" y="103.3">SW_2</text>
<text x="283.2" y="103.3">SW_3</text>
<text x="311.1" y="103.3">SW_4</text>
<text x="243.8" y="113.5" transform="rotate(-90 243.8 113.5)">SKHMPSE010</text>
<text x="249.2" y="110.6">C8</text>
<text x="271.8" y="113.5" transform="rotate(-90 271.8 113.5)">SKHMPSE010</text>
<text x="277.1" y="110.6">C9</text>
<text x="299.7" y="113.5" transform="rotate(-90 299.7 113.5)">SKHMPSE010</text>
<text x="305" y="110.6">C10</text>
<text x="327.6" y="113.5" transform="rotate(-90 327.6 113.5)">SKHMPSE010</text>
<text x="332.9" y="110.6">C11</text>
<text x="176.5" y="116">GND</text>
<text x="232.4" y="116" transform="rotate(-90 232.4 116)">S2</text>
<text x="249.2" y="115.7">100nF</text>
<text x="260.3" y="116" transform="rotate(-90 260.3 116)">S3</text>
<text x="277.1" y="115.7">100nF</text>
<text x="288.3" y="116" transform="rotate(-90 288.3 116)">S4</text>
<text x="305" y="115.7">100nF</text>
<text x="316.2" y="116" transform="rotate(-90 316.2 116)">S5</text>
<text x="332.9" y="115.7">100nF</text>
<text x="151.1" y="131.3">BMD-200 MODULE</text>
<text x="207" y="136.4" transform="rotate(-90 207 136.4)">+3V3</text>
<text x="236" y="132.5" transform="rotate(-90 236 132.5)">R9</text>
<text x="240.8" y="132.5" transform="rotate(-90 240.8 132.5)">100</text>
<text x="263.9" y="132.5" transform="rotate(-90 263.9 132.5)">R10</text>
<text x="268.7" y="132.5" transform="rotate(-90 268.7 132.5)">100</text>
<text x="291.8" y="132.5" transform="rotate(-90 291.8 132.5)">R11</text>
<text x="296.6" y="132.5" transform="rotate(-90 296.6 132.5)">100</text>
<text x="319.8" y="132.5" transform="rotate(-90 319.8 132.5)">R12</text>
<text x="324.6" y="132.5" transform="rotate(-90 324.6 132.5)">100</text>
<text x="133.3" y="141.4">SW_1</text>
<text x="133.3" y="144">SW_2</text>
<text x="198.1" y="139.9">L1</text>
<text x="234.9" y="141.4">GND</text>
<text x="245.1" y="141.4">GND</text>
<text x="262.9" y="141.4">GND</text>
<text x="273" y="141.4">GND</text>
<text x="290.8" y="141.4">GND</text>
<text x="300.9" y="141.4">GND</text>
<text x="318.7" y="141.4">GND</text>
<text x="328.9" y="141.4">GND</text>
<text x="133.3" y="146.5">SW_3</text>
<text x="133.3" y="149">SW_4</text>
<text x="193.3" y="146.1">C5</text>
<text x="198.1" y="144.7">1uH</text>
<text x="278.1" y="149">LEDs</text>
<text x="193.3" y="151.2">100nF</text>
<text x="237.5" y="154.1" transform="rotate(-90 237.5 154.1)">+3V3</text>
<text x="265.4" y="154.1" transform="rotate(-90 265.4 154.1)">+3V3</text>
<text x="293.3" y="154.1" transform="rotate(-90 293.3 154.1)">+3V3</text>
<text x="321.3" y="154.1" transform="rotate(-90 321.3 154.1)">+3V3</text>
<text x="133.3" y="161.7">LED_1</text>
<text x="189.2" y="159.2">GND</text>
<text x="133.3" y="164.3">LED_2</text>
<text x="133.3" y="166.8">LED_3</text>
<text x="238.5" y="163" transform="rotate(-90 238.5 163)">R5</text>
<text x="243.3" y="163" transform="rotate(-90 243.3 163)">220</text>
<text x="266.4" y="163" transform="rotate(-90 266.4 163)">R6</text>
<text x="271.3" y="163" transform="rotate(-90 271.3 163)">220</text>
<text x="294.4" y="163" transform="rotate(-90 294.4 163)">R7</text>
<text x="299.2" y="163" transform="rotate(-90 299.2 163)">220</text>
<text x="322.3" y="163" transform="rotate(-90 322.3 163)">R8</text>
<text x="327.1" y="163" transform="rotate(-90 327.1 163)">220</text>
<text x="133.3" y="169.3">LED_4</text>
<text x="243.6" y="173.9" transform="rotate(-90 243.6 173.9)">LED1</text>
<text x="271.5" y="173.9" transform="rotate(-90 271.5 173.9)">LED2</text>
<text x="299.4" y="173.9" transform="rotate(-90 299.4 173.9)">LED3</text>
<text x="327.4" y="173.9" transform="rotate(-90 327.4 173.9)">LED4</text>
<text x="229.9" y="179.5">LED_1</text>
<text x="257.8" y="179.5">LED_2</text>
<text x="285.7" y="179.5">LED_3</text>
<text x="313.6" y="179.5">LED_4</text>
<text x="110.5" y="183.3">Q1</text>
<text x="133.3" y="189.7">SWDIO</text>
<text x="133.3" y="187.1">SWDCLK</text>
<text x="265.4" y="189.7">SWD CON</text>
<text x="109.5" y="196.9">C7</text>
<text x="110.5" y="192.2">32.768MHz</text>
<text x="124.7" y="196.9">C6</text>
<text x="260.3" y="194.7">SWDCLK</text>
<text x="274.8" y="193.3">22-27-2021-02</text>
<text x="109.5" y="202">16pF</text>
<text x="124.7" y="202">16pF</text>
<text x="260.3" y="199.8">SWDIO</text>
<text x="105.4" y="210">GND</text>
<text x="120.6" y="210">GND</text>
<text x="184.1" y="210">GND</text>
</g>
<g font-size="2.1" fill="#808080">
<text x="110.9" y="82.7">1</text>
<text x="91.3" y="86.3">J1-2</text>
<text x="103.9" y="85.2">2</text>
<text x="110.9" y="87.8">3</text>
<text x="91.3" y="91.4">J1-1</text>
<text x="174.6" y="96.4">IN</text>
<text x="177" y="100">GND</text>
<text x="179.7" y="96.4">OUT</text>
<text x="148.5" y="141.1">11</text>
<text x="148.5" y="143.6">12</text>
<text x="153.4" y="142.2">P0.00</text>
<text x="175.5" y="142.2">VCC</text>
<text x="181.9" y="141.1">18</text>
<text x="148.5" y="146.1">13</text>
<text x="148.5" y="148.7">14</text>
<text x="153.4" y="144.7">P0.01</text>
<text x="153.4" y="147.3">P0.02</text>
<text x="153.4" y="149.8">P0.03</text>
<text x="148.5" y="151.2">15</text>
<text x="148.5" y="153.8">16</text>
<text x="153.4" y="152.3">P0.04</text>
<text x="153.4" y="154.9">P0.05</text>
<text x="148.5" y="156.3">17</text>
<text x="148.5" y="161.4">20</text>
<text x="153.4" y="157.4">P0.06</text>
<text x="148.5" y="163.9">21</text>
<text x="148.5" y="166.5">22</text>
<text x="153.4" y="162.5">P0.08</text>
<text x="153.4" y="165">P0.09</text>
<text x="153.4" y="167.6">P0.10</text>
<text x="173.9" y="167.6">GND1</text>
<text x="181.9" y="166.5">1</text>
<text x="148.5" y="169">23</text>
<text x="153.4" y="170.1">P0.11</text>
<text x="173.9" y="170.1">GND2</text>
<text x="173.9" y="172.6">GND3</text>
<text x="181.9" y="169">2</text>
<text x="181.9" y="171.5">3</text>
<text x="149.6" y="179.2">8</text>
<text x="149.6" y="174.1">5</text>
<text x="149.6" y="176.6">6</text>
<text x="153.4" y="175.2">P0.24</text>
<text x="153.4" y="177.7">P0.25</text>
<text x="173.9" y="175.2">GND4</text>
<text x="173.9" y="177.7">GND5</text>
<text x="181.9" y="174.1">4</text>
<text x="181.9" y="176.6">7</text>
<text x="181.9" y="179.2">10</text>
<text x="149.6" y="181.7">9</text>
<text x="153.4" y="182.8">P0.27</text>
<text x="153.4" y="180.3">P0.26</text>
<text x="173.9" y="180.3">GND6</text>
<text x="173.9" y="182.8">GND7</text>
<text x="173.9" y="185.3">GND8</text>
<text x="181.9" y="181.7">19</text>
<text x="181.9" y="184.2">26</text>
<text x="111.5" y="186.8">1</text>
<text x="118.5" y="186.8">2</text>
<text x="148.5" y="189.3">24</text>
<text x="148.5" y="186.8">25</text>
<text x="153.4" y="190.4">SWDIO</text>
<text x="153.4" y="187.9">SWDCLK</text>
<text x="172.8" y="190.4">GND10</text>
<text x="173.9" y="187.9">GND9</text>
<text x="181.9" y="186.8">27</text>
<text x="181.9" y="189.3">28</text>
<text x="278.1" y="195.5">J2-1</text>
<text x="278.1" y="200.6">J2-2</text>
</g>
<g font-size="1.8" fill="#800000">
<text x="137.9" y="100.4" transform="rotate(-90 137.9 100.4)">+</text>
<text x="150.5" y="100.4" transform="rotate(-90 150.5 100.4)">+</text>
<text x="198.8" y="100.4" transform="rotate(-90 198.8 100.4)">+</text>
<text x="163.8" y="161.7">U1</text>
</g>
</svg>
